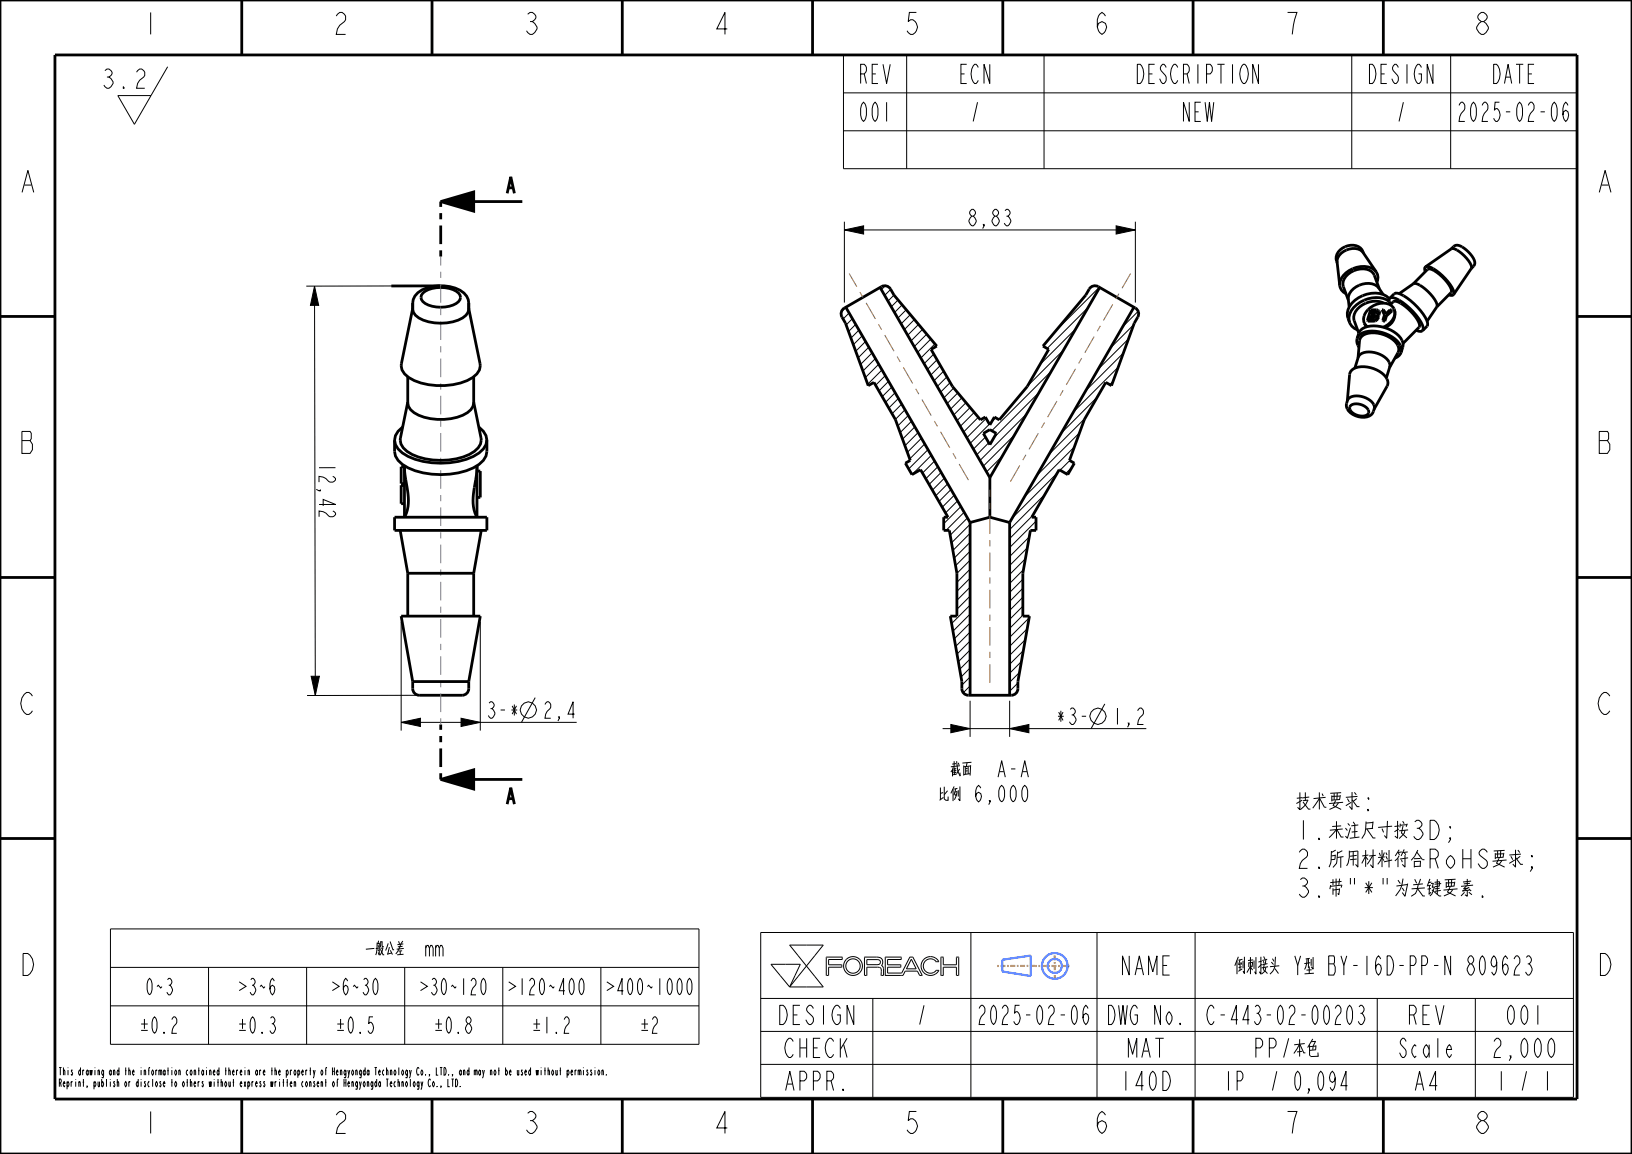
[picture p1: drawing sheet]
<svg xmlns="http://www.w3.org/2000/svg" width="297mm" height="210mm" viewBox="0 0 297 210" stroke-linecap="round" stroke-linejoin="round" font-family="sans-serif">
<g fill="none" stroke="#000" stroke-width=".18">
<path d="M19.1 12.9l.4-.3a.82 .82 0 0 1 .9 .8l-.6 .6a1.58 1.58 0 0 1 .8 1.2 1.2 1.2 0 0 1-1.1 .9l-.6-.6M19.5 14h.3M22.4 15.8l.2 .3h-.2zM24.9 13.1l.5-.5h.4l.5 .5a1.35 1.35 0 0 1-.9 1.5l-.4 .6-.1 .9h1.4M30.5 12.1l-6 10.5-3.1-5.2h6.1M153.5 10h133.5v20.7h-133.5zM153.5 16.9h133.5M165 10v20.7M190 10v20.7M246 10v20.7M264 10v20.7M153.5 23.8h133.5"/>
<path d="M57.2 52.1l.2 74.5M57.2 52.1l.8 3.5h-1.5zM79.8 52l-24.1 .1M153.7 41.8l3.5-.7v1.5zM153.7 40.3v14.8M153.7 41.8h52.9M153.9 55.9l-.8 .8M154.5 57l-1.1 1.1M155.1 58l-1.1 1.1M155.7 59l-1.3 1.3M161.1 52l-.7 .7M162.1 52.7l-1.1 1.1"/>
<path d="M162.7 53.7l-1.1 1.1M163.4 54.6l-1.2 1.2M164.2 55.5l-1.4 1.4M164.9 56.4l-1.5 1.5M165.7 57.3l-1.7 1.6M166.4 58.1l-1.8 1.9M167.2 59l-2 2M167.9 59.9l-2.1 2.1M195.8 59.8l-6.6 6.6M198 55.9l-7.4 7.5M200.1 52.3l-8 7.9M203.1 41.1l3.5 .7-3.5 .8z"/>
<path d="M206.3 59.1l-4.2 4.2M206.6 40.3v14.8M207.1 56.7l-2.8 2.8M156.3 60.1l-1.4 1.4M156.9 61.1l-1.6 1.6M157.5 62.1l-1.8 1.8M158.1 63.2l-1.9 1.9M158.7 64.2l-2.1 2.1M159.3 65.2l-2.3 2.3M159.9 66.3l-2.4 2.4M160.5 67.3l-2.6 2.6M161.1 68.4l-1.7 1.7"/>
<path d="M161.7 69.4l-1.8 1.7M162.3 70.4l-1.8 1.8M162.9 71.5l-1.8 1.7M163.5 72.5l-1.8 1.8M164.1 73.5l-1.8 1.8M164.7 74.6l-1.8 1.7M165.3 75.6l-1.9 1.9M165.9 76.6l-2.1 2.1M166.5 77.7l-2.3 2.2M167.1 78.7l-2.4 2.4M167.7 79.7l-2.6 2.6M168.7 60.8l-2.3 2.3"/>
<path d="M169.4 61.7l-2.4 2.4M169.9 64.4l-1.7 1.8M170.1 62.6l-2.5 2.6M170.5 65.5l-1.7 1.7M171.1 66.5l-1.7 1.8M171.7 67.5l-1.7 1.8M172.3 68.6l-1.7 1.7M172.9 69.6l-1.7 1.8M173.6 70.6l-1.8 1.8M174.3 71.5l-1.9 1.9M175.1 72.4l-2.1 2.1M175.8 73.3l-2.2 2.2"/>
<path d="M176.5 74.2l-2.3 2.3M177.3 75l-2.5 2.6M178 75.9l-2.6 2.7M179.3 79.5l-2.2 2.2M179.5 76.1l-3.6 3.6M180.1 77.2l-3.6 3.5M181.2 76l-.8 .8M184.6 79.1l-5.7 5.7M186.9 75.3l-8.6 8.5M189.1 71.4l-8.2 8.2M191.3 67.5l-10.8 10.9M193.6 63.7l-6.6 6.5"/>
<path d="M196.5 78.8l-7.8 7.7M197.5 76.1l-6.6 6.6M199.7 72.3l-6.6 6.5M202.6 69.4l-.6 .6M203.5 66.8l-8.1 8.1M204.4 64.2l-6.8 6.9M205.4 61.7l-5.6 5.5M164.8 84.3h.1M168.3 80.8l-2.7 2.7M168.9 81.8l-3.5 3.5M169.5 82.9l-3.5 3.5M170.1 83.9l-2.2 2.2"/>
<path d="M170.7 84.9l-2.2 2.2M171.3 86l-2.2 2.2M171.9 87l-2.2 2.2M172.5 88l-2.2 2.2M173.1 89.1l-2.2 2.2M173.7 90.1l-2.2 2.2M174.3 91.1l-2.2 2.2M174.9 92.2l-3.2 3.1M175.5 93.2l-3.3 3.3M176.1 94.3l-3.2 3.1M176.5 97l-3.1 3.2M176.5 95.4l-3.3 3.4"/>
<path d="M176.5 98.7l-2.8 2.9M179.9 80.6l-2.2 2.2M180.2 86.9h-.1M182.4 83l-2.9 2.9M187 99.7l-3.3 3.2M187.3 97.7l-3.6 3.6M187.9 93.8l-4.2 4.2M188.5 94.8l-4.8 4.8M188.5 96.5h.1M190.2 89.9l-6.5 6.5M192.4 86.1l-8.2 8.2M194.7 83.8l-1.8 1.8"/>
<path d="M195.1 85l-1.1 1.2M195.5 81.3l-9.1 9.1M73 113.1v19.9M87.4 113.1v19.9M176.5 113.4l-2.8 2.9M176.5 116.6l-2.3 2.4M176.5 101.9l-2.4 2.4M176.5 103.6l-2.4 2.4M176.5 105.2l-2.4 2.4M176.5 106.8l-2.4 2.4M176.5 108.5l-2.4 2.4M176.5 111.7l-3.1 3.2"/>
<path d="M176.5 119.9l-1.8 1.9M176.5 100.3l-2.6 2.6M176.5 115l-2.6 2.6M176.5 118.3l-2.1 2.1M176.5 110.1l-3.3 3.4M186.1 105.4l-2.4 2.4M186.1 107l-2.4 2.4M186.1 108.7l-2.4 2.4M186.1 110.3l-2.4 2.4M186.1 112l-2.4 2.4M186.2 118.4l-2.5 2.5M186.3 103.7l-2.6 2.5"/>
<path d="M186.6 116.4l-2.9 2.9M186.6 101.7l-2.9 2.8M186.9 114.4l-3.2 3.2M187.3 112.4l-3.6 3.6M56.6 123.1h1.5l-.7 3.5zM73 131.5l3.5-.8v1.5zM73 131.5h32M79.2 126.5l-23.3 .1M83.9 130.7l3.5 .8-3.5 .7zM97.4 127l-2.5 4.5M171.5 132.6h37.1M173 131.8l3.5 .8-3.5 .7z"/>
<path d="M176.5 121.6l-1.6 1.6M176.5 123.2l-1.5 1.5M176.5 124.8l-1.2 1.3M176.5 127.5v6.6M176.5 126.5h.1M183.7 132.6l3.5-.8v1.5zM183.7 127.5v6.6M185.2 124.3l-1.5 1.5M185.5 122.4l-1.8 1.8M185.9 120.4l-2.2 2.1M201.1 128.1l-2.5 4.5M20.1 169h107.1v21h-107.1z"/>
<path d="M20.1 176h107.1M37.9 176v14M55.8 176v14M73.6 176v14M78.1 172.5l.3-.5h.2l.2 .5v1.5M91.5 176v14M109.3 176v14M138.4 169.7h147.9v30h-147.9zM140.3 175.5h5.3l-1.9 4.1zM143.7 172h6.1l-3 3.8zM146.8 175.8l3 3.8h-6.1M146.8 175.8l-3.1 3.8"/>
<path d="M150.8 177.5v-1.5h2.4v-.4h-2.4v-1h2.4l.1-.4h-2.9v3.3h.4M157.8 174.6l2.1 .1 .3 .1v.4l-.4 .3h-2zM157.8 177.5v-1.5h1.9l.4 .1 .2 .2 .1 1.2h.4M160.8 177.5v-1.3l-.4-.5 .2-.6-.2-.7-.7-.2h-2.3l-.1 3.3h.5M164.3 177.5h.1M165.9 174.6l.8 1.7h-1.7zM166.1 174.2h-.5l-1.5 2.9h-2.6v-1.1h2.4v-.4h-2.4v-1h2.5v-.4h-2.9v3.3h3.2M166.1 174.2h.1M166.1 174.2l1.7 3.3h-.4l-.4-.8h-2.3l-.4 .8M170.4 175l-.7-.5h-.8l-.6 .5-.3 .8 .3 .8 .6 .4h.8l.7-.4M170.4 176.6h.1M170.4 175h.1"/>
<path d="M170.4 176.6h.4M170.4 175h.5l-.4-.5-.5-.3-.7-.1-.7 .1-.5 .4-.3 .5-.2 .5 .1 .7 .5 .8 1 .4 1-.2 .7-.7M170.8 176.6h.1M171.2 174.2h.5v1.4h2.4v-1.4h.4v3.3h-.4v-1.5h-2.4v1.5h-.5zM176.7 169.7v30M199.6 169.7v30M217.5 169.7v30M20.1 183h107.1M57 194.7l.2 .8-.2 .6M57.4 194.7l-.2 .8M58.4 197.1l.2-.3 .1 1M58.6 194.7a.68 .68 0 0 1 0 1 .68 .68 0 0 1 0-1z"/>
<path d="M59.1 196.9h.3M59.2 194.8h.2M59.3 196.4v1.4M59.5 194.4l-.1-.1-.1 .2v1.2M60.7 196.8a.68 .68 0 0 1 0 1 .68 .68 0 0 1 0-1zM61.3 196.9h.2M61.6 196.5l-.1-.1-.1 .2v1.2M82.9 196.4h.2a1.23 1.23 0 0 1 0 1.4h-.2zM83.7 197.6l.1 .2zM107.7 194.8l-.1-.1-.1 .1a.52 .52 0 0 1 0 .9l-.1-.3M108.3 194.3v.1M108.3 194.7v1"/>
<path d="M109 194.7a.68 .68 0 0 1 0 1 .68 .68 0 0 1 0-1zM109.5 195l.2-.3 .1 1M109.5 194.7v1M110.3 195.5l.1 .2zM138.4 181.7h147.9M138.4 187.7h147.9M138.4 193.7h147.9M158.8 181.7v18M250.6 181.7v18M268.5 181.7v18"/>
<circle cx="96.1" cy="129.2" r="1.47"/>
<circle cx="199.8" cy="130.3" r="1.47"/>
<circle cx="155.2" cy="175.8" r="1.31"/>
<circle cx="155.2" cy="175.8" r="1.71"/>
</g>
<path d="M80.2 36.7l6-1.8v3.5zM57.2 52.1l.8 3.5h-1.5zM153.7 41.8l3.5-.7v1.5zM203.1 41.1l3.5 .7-3.5 .8zM56.6 123.1h1.5l-.7 3.5zM73 131.5l3.5-.8v1.5zM83.9 130.7l3.5 .8-3.5 .7zM173 131.8l3.5 .8-3.5 .7zM183.7 132.6l3.5-.8v1.5zM80.2 141.8l6-1.7v3.5z" fill="#000"/>
<g fill="none" stroke="#000" stroke-width=".51">
<path d="M0 0h297v210h-297zM10 10h277v190h-277zM44 .1v10M78.6 .1v10M113.2 .1v10M147.9 .1v10M182.5 .1v10M217.1 .1v10M251.7 .1v10M80.2 36.7l6-1.8v3.5zM80.2 36.7h14.9M0 57.6h10"/>
<path d="M75.1 56.3a3.2 3.2 0 0 1 2.6-3.9 7.7 7.7 0 0 1 6.7 .9 3.1 3.1 0 0 1 .9 3M77 53.3a5.7 5.7 0 0 1 6.4 0 1.13 1.13 0 0 1-.4 1.9 5.9 5.9 0 0 1-6-.3 1.03 1.03 0 0 1 0-1.6zM80.3 52h-9.1M153.4 56.3l7-4.1a1.2 1.2 0 0 1 1.7 .4l.6 1.1 7.8 9.3-1.1 .6 3.9 6.7 5.1 6.1 .9-.5 .8 1.4 .9-1.4 .9 .5 5-6.1 3.9-6.7-1-.6 7.8-9.3 .6-1.1a1.2 1.2 0 0 1 1.7-.4l6.7 3.9a1.2 1.2 0 0 1 .5 1.6l-.7 1.1-4.1 11.4-1.1-.6-3.9 6.7-2.7 7.5 .9 .5-1.2 2.1-1.5-.9-5 8.6h.7v2.4h-1l-1.4 7.8v7.8h1.2l-2.1 11.9v1.3a1.2 1.2 0 0 1-1.2 1.2h-7.8a1.2 1.2 0 0 1-1.2-1.2v-1.3l-2.1-11.9h1.2v-7.8l-1.3-7.8h-1.1v-2.4h.8l-5-8.6-1.5 .9-1.2-2.1 .9-.5-2.8-7.5-3.9-6.7-1 .6-4.1-11.4-.7-1.1a1.2 1.2 0 0 1 .2-1.4zM153.9 55.9l22.6 39.2M160.2 52.3l19.9 34.6M200.1 52.3l-20 34.6M206.4 55.9l-22.7 39.2M248 45.8a2.44 2.44 0 0 0-3.7-.7 2.08 2.08 0 0 0-1.1 2.4M248.8 58.3l.1 .2h1.1M248.8 58.3h1.2M249.4 57.4l-.2 .6h1l.3-.3"/>
<path d="M249.4 57.4l.1 .2M249.4 57.4h.9M249.5 57.6l-.2 .4M249.5 57.6h.8M249.6 56.6l.1 .2M249.6 56.6h.9M249.6 56.6l-.1 .6 1-.1 .2-.2-.1-.2M249.7 56.8h.9M249.7 56.8l-.1 .4M250 58.3v.2M250.2 58.2l.1 .2M250.2 58.2l-.2 .1"/>
<path d="M250.3 57.4v.2M250.3 57.4l.1 .1M250.3 58.4l-.3 .1M250.3 57.6h.2M250.4 57.5l.1 .2M250.4 57.5l.1 .1M250.4 58.1l.1 .2M250.4 58.1l-.2 .1M250.5 56.6l.1 .2M250.5 56.6l.1 .1M250.5 58.3l-.2 .1M250.6 57.9l.1 .2"/>
<path d="M250.6 57.9l-.2 .2M250.6 56.7l.1 .1h-.1M250.7 57.3h-.1l.1 .2M250.7 57.3l.1 .2M250.7 57.8l.1 .2M250.7 57.8l-.1 .1M250.7 58.1l-.2 .2M250.7 57.5l.1 .3M250.7 57.5v.1M250.7 57.6v.2M250.7 57.6l.1 .2M250.8 57.5h-.1"/>
<path d="M250.8 58l-.1 .1M250.8 57.8v.2M250.9 57.1l.1 .2M250.9 57.1l-.2 .2M250.9 57l.1 .2M250.9 57v.1M251 57.3l-.2 .2M251 56.7l.1 .3M251 56.7l-.3-.3h-1.3l-.6 1.9M251 56.7v.1M251 56.8l.1 .2M251 56.8l-.1 .2"/>
<path d="M251 57.2v.1M251.1 57l-.1 .2M251.7 58.3v.2h.3M251.7 58.3h.2M251.8 56.4l.1 .2M251.8 56.4h-.3l.5 .9-.3 1M251.8 56.4l.3 .7 .9-.7h.2M251.8 55.2a4 4 0 0 0-5.4 2.4l.1 .8 .8 2.2M251.9 58.3l.1 .2M252.2 57.3l-.3 1M252.2 57.3l.1 .2M252.3 57.5l-.3 1"/>
<path d="M253 55.5l.6-.6a1.67 1.67 0 0 1 1.7 .6 7.7 7.7 0 0 1 3 3.7l-.1 .4-2.9 2.9M253.2 56.4l-1 .9M253.2 56.4l.1 .2-1 .9M264.5 44.9l.4-.3a3.4 3.4 0 0 1 2.7 1.6l.3 .4a1.41 1.41 0 0 1 .3 1.8M287 57.6h10M245.1 73.4a2.29 2.29 0 0 0 2.1 2.4 2.19 2.19 0 0 0 2.7-.9M245.9 73.7a2.43 2.43 0 0 1 3.2 1.2v.2a1.43 1.43 0 0 1-2 .5 1.57 1.57 0 0 1-1.5-1.5zM73.6 84.9h-.6v3.1h.6M73.6 88.3h-.6v3.4h.6M73.6 84.7v.4M86.8 85.7h.6v4.8h-.6M86.8 84.7v.4"/>
<path d="M176.5 95.1v31.4M180.1 94.1l-3.6 1M180.1 94.1l3.6 1M180.1 86.9v7.2M180.1 80.9l1.2-2-1.2-.7-1.1 .7 1.1 2M183.7 95.1v31.4M0 105.1h10M287 105.1h10M75.1 125.3a1.2 1.2 0 0 0 1.2 1.2h7.8a1.2 1.2 0 0 0 1.2-1.2M0 152.6h10M80.2 141.8l6-1.7v3.5zM80.2 141.8h14.9"/>
<path d="M287 152.6h10M44 200.1v10M78.6 200.1v10M113.2 200.1v10M147.9 200.1v10M182.5 200.1v10M217.1 200.1v10M251.7 200.1v10"/>
</g>
<g fill="none" stroke="#36f" stroke-width=".38">
<path d="M187.6 173.9v3.7l-5.2-.8v-2.1l5.2-.8"/>
<circle cx="192" cy="175.8" r="2.34"/>
<circle cx="192" cy="175.8" r="1.29"/>
</g>
<path d="M181.5 175.8h6.8M191.9 173.3l.1 5M194.6 175.8h-6.2" fill="none" stroke="#c66" stroke-width=".38" stroke-dasharray=".3 .3 .9 .3" stroke-linecap="butt"/>
<path d="M80.2 46.7v-10M80.2 141.8v-10" fill="none" stroke="#000" stroke-width=".51" stroke-dasharray="1.1 1.1 3.4 1.1" stroke-linecap="butt"/>
<path d="M80.2 131.8v-85.1" fill="none" stroke="#7c7c85" stroke-width=".18" stroke-dasharray="1.1 1.1 3.4 1.1" stroke-linecap="butt"/>
<!-- layer: 02___PRT_ALL_AXES -->
<path d="M176.2 87.4l-21.7-37.6M183.9 87.6l21.8-37.8M180.1 124.3v-35.2" fill="none" stroke="#963" stroke-width=".18" stroke-dasharray="1.1 1.1 3.4 1.1" stroke-dashoffset="2.3" stroke-linecap="butt"/>
<g fill="none" stroke="#000" stroke-width=".51">
<path d="M75.1 56.1l-2.1 10.1a2.42 2.42 0 0 0 1.4 2.5 12.1 12.1 0 0 0 11.6 0 2.42 2.42 0 0 0 1.4-2.5l-2.1-10.1M75.1 55.1a2.49 2.49 0 0 0 1.9 3.2 8.3 8.3 0 0 0 7.8-.9l.4-.6 .1-1.7M243.2 47.5l.1 .3M243.8 52a1.87 1.87 0 0 0 1.1 1.5M245.6 58.7a2.35 2.35 0 0 0 1.5 1.4M248 45.8l.1 .3M248.3 58.8l.4 .7M248.3 58.8l.5 .6M250.5 49.5a3.8 3.8 0 0 0-5-.3 3 3 0 0 0-1.7 2.8M250.5 49.5a1.84 1.84 0 0 1 .1 1.9M250.5 49.5l-2.5-3.6a2.95 2.95 0 0 0-4.5 1l-.2 .8 .5 4.3M251 52.6l-.9-2.5a2.73 2.73 0 0 0-3.7-.8 2.53 2.53 0 0 0-1.9 2.9l.9 2.4"/>
<path d="M251.7 53.6a3.3 3.3 0 0 0-5.4-1.1 2.85 2.85 0 0 0-.8 3.4M252.8 54.8l.3 .6M252.8 54.8a5.2 5.2 0 0 0-7.2 2.3l-.1 .7 .1 .9M252.8 54.4a4.1 4.1 0 0 0-4.8-.6 4 4 0 0 0-2.8 3.7l.4 1.2M252.9 54.3l.8-.8a1.65 1.65 0 0 1 1.7 .3 10.7 10.7 0 0 1 4.4 5l-.1 .6-.8 .8M252.9 54.3l-.1 .5M252.9 54.3a.97 .97 0 0 1 1.2 0 10.5 10.5 0 0 1 4.9 5.3l-.1 .6M253.7 56.2l.1 .1M253.7 56.2a2.69 2.69 0 0 0-3.7-.6 2.66 2.66 0 0 0-1.7 3.2M253.7 56.2h.1M253.8 56.3a2.86 2.86 0 0 1-2.1 3.2M253.8 56.3a2.6 2.6 0 0 1-1.8 3.3"/>
<path d="M254.6 53.4l2.6-1.8a2.49 2.49 0 0 1 2.2 1l1.7 1.9a1.49 1.49 0 0 1 .4 1.3l-1.8 2.7M257.2 51.6l2.6-2.6a1.14 1.14 0 0 1 1.2 .3 7.1 7.1 0 0 1 3.2 3.7l-.1 .2-2.6 2.7M259.4 48.6a.67 .67 0 0 0 0 .8M259.4 48.6a2.96 2.96 0 0 1 2.5 1.1 6.4 6.4 0 0 1 2.7 3.8l-.1 .1M259.4 48.6l4.7-3.3a2.13 2.13 0 0 1 1.9 .8l1.3 1.4a1.65 1.65 0 0 1 .5 1.3M264.5 53.6a.69 .69 0 0 1-.8 .1M264.5 44.9l-.4 .4M267.8 48.8l-3.3 4.8M268.2 48.4l-.4 .5M73.3 77.7a3.2 3.2 0 0 0-1.5 2.4M74.2 73.2l-1.3 6.5a2.4 2.4 0 0 0 1.2 2.4 12.3 12.3 0 0 0 12.2 0 2.4 2.4 0 0 0 1.2-2.4l-1.3-6.5M74.2 68.5v4.8a2.78 2.78 0 0 0 2 2.3 10.4 10.4 0 0 0 8.9-.5l.6-.5 .4-.6 .1-.7v-4.8"/>
<path d="M87.1 77.7a3.2 3.2 0 0 1 1.5 2.4M245.1 73.4a1.52 1.52 0 0 1 1.8-1.4 3.4 3.4 0 0 1 3.2 1.9l-.2 1M246.6 67l.6-2a2.07 2.07 0 0 1 2.4-.9 3.9 3.9 0 0 1 3.3 2.1v.6l-.6 2M247 61.6a2.94 2.94 0 0 1 3.3-1.3 5.4 5.4 0 0 1 4.7 3v.8M247 61.6v.1a1.83 1.83 0 0 0 .3 1.5M247 61.6a2.58 2.58 0 0 1 3-2.3 6.1 6.1 0 0 1 5.1 2.6l.2 .4a2.96 2.96 0 0 1-.3 1.8M247.1 65.1l.3-3.1a1.9 1.9 0 0 1 2.2-1.4 5.4 5.4 0 0 1 4.8 2.3 1.38 1.38 0 0 1 0 1.3l-1.5 2.7M252.4 70.3a1.85 1.85 0 0 0-.9-2.4 5.3 5.3 0 0 0-5.1-.8 1.35 1.35 0 0 0-.8 1.1l-.4 4.8M252.4 70.3l-2.3 4.2M255 64.1a1.8 1.8 0 0 1-1.2 1.1M257.7 60.1a1.28 1.28 0 0 0 1.2 .1M71.8 80.1v2.1a3.7 3.7 0 0 0 2.5 2.9 15 15 0 0 0 11.8 0 3.7 3.7 0 0 0 2.5-2.9v-2.1"/>
<path d="M71.8 80.1a3.7 3.7 0 0 0 2.5 3 15 15 0 0 0 11.8 0 3.7 3.7 0 0 0 2.5-3M71.8 94.1h16.8v2.4h-16.8zM72.8 96.5l1.4 7.8M73.6 84.7v9.4a7.4 7.4 0 0 0 .5-5.4l-.5-3.6M86.8 84.7v9.4a7.4 7.4 0 0 1-.5-5.4l.5-3.6M87.6 96.5l-1.4 7.8M74.2 104.3h12M74.2 104.3v7.8M86.2 104.3v7.8M75.1 124h10.2M75.1 124v1.3M75.1 124l-2.1-11.9h14.4l-2.1 11.9"/>
<path d="M85.3 124v1.3"/>
</g>
<g font-size="5.2">
<text x="26.1" y="6.3">1</text>
<text x="60.7" y="6.3">2</text>
<text x="95.4" y="6.3">3</text>
<text x="130" y="6.3">4</text>
<text x="164.6" y="6.3">5</text>
<text x="199.2" y="6.3">6</text>
<text x="233.9" y="6.3">7</text>
<text x="268.5" y="6.3">8</text>
<text x="3.8" y="35">A</text>
<text x="290.8" y="35">A</text>
<text x="3.8" y="82.5">B</text>
<text x="290.8" y="82.5">B</text>
<text x="3.8" y="130">C</text>
<text x="290.8" y="130">C</text>
<text x="3.8" y="177.5">D</text>
<text x="290.8" y="177.5">D</text>
<text x="26.1" y="206.3">1</text>
<text x="60.7" y="206.3">2</text>
<text x="95.4" y="206.3">3</text>
<text x="130" y="206.3">4</text>
<text x="164.6" y="206.3">5</text>
<text x="199.2" y="206.3">6</text>
<text x="233.9" y="206.3">7</text>
<text x="268.5" y="206.3">8</text>
</g>
<g font-size="4.6">
<text x="156.3" y="15.2">REV</text>
<text x="174.6" y="15.2">ECN</text>
<text x="207.3" y="15.2">DESCRIPTION</text>
<text x="249.1" y="15.2">DESIGN</text>
<text x="271.6" y="15.2">DATE</text>
<text x="156.3" y="22.1">001</text>
<text x="176.5" y="22.1">/</text>
<text x="215.1" y="22.1">NEW</text>
<text x="254" y="22.1">/</text>
<text x="265.7" y="22.1">2025-02-06</text>
<text x="235.7" y="147.5">技术要求:</text>
<text x="235.7" y="152.8">1.未注尺寸按3D;</text>
<text x="235.7" y="158">2.所用材料符合RoHS要求;</text>
<text x="235.7" y="163.3">3.带&quot;*&quot;为关键要素.</text>
<text x="204" y="177.4">NAME</text>
<text x="221.7" y="177.4">倒刺接头 Y型 BY-16D-PP-N 809623</text>
<text x="141.8" y="186.4">DESIGN</text>
<text x="166.8" y="186.4">/</text>
<text x="178.4" y="186.4">2025-02-06</text>
<text x="201.7" y="186.4">DWG No.</text>
<text x="220.4" y="186.4">C-443-02-00203</text>
<text x="256.2" y="186.4">REV</text>
<text x="274" y="186.4">001</text>
<text x="143" y="192.4">CHECK</text>
<text x="205.2" y="192.4">MAT</text>
<text x="228.1" y="192.4">PP</text>
<text x="230.8" y="192.4">/本色</text>
<text x="254.7" y="192.4">Scale</text>
<text x="271.7" y="192.4">2,000</text>
<text x="143" y="198.4">APPR.</text>
<text x="204" y="198.4">140D</text>
<text x="222.7" y="198.4">IP</text>
<text x="230.9" y="198.4">/ 0,094</text>
<text x="257.3" y="198.4">A4</text>
<text x="272.2" y="198.4">1</text>
<text x="276.4" y="198.4">/ 1</text>
</g>
<g font-size="3.9">
<text x="91.9" y="35.2">A</text>
<text x="175.9" y="41.1">8,83</text>
<text x="58" y="84.1" transform="rotate(90 58 84.1)">12,42</text>
<text x="88.4" y="130.7">3-*</text>
<text x="98.7" y="130.7">2,4</text>
<text x="192" y="131.8">*3-</text>
<text x="202.3" y="131.8">1,2</text>
<text x="169.5" y="141.4">截面</text>
<text x="181.7" y="141.4">A-A</text>
<text x="91.9" y="146.3">A</text>
<text x="167.3" y="145.9">比例 6,000</text>
<text x="63.6" y="174">一般公差</text>
<text x="80.3" y="174">mm</text>
<text x="26.5" y="181">0~3</text>
<text x="42.7" y="181">＞3~6</text>
<text x="59.7" y="181">＞6~30</text>
<text x="75.9" y="181">＞30~120</text>
<text x="92.1" y="181">＞120~400</text>
<text x="109.9" y="181">＞400~1000</text>
<text x="24.8" y="188">±0.2</text>
<text x="42.7" y="188">±0.3</text>
<text x="60.5" y="188">±0.5</text>
<text x="78.4" y="188">±0.8</text>
<text x="96.2" y="188">±1.2</text>
<text x="115.8" y="188">±2</text>
</g>
<g font-size="1.8">
<text x="10.6" y="195.7">This drawing and the information contained therein are the property of</text>
<text x="10.6" y="197.8">Reprint, publish or disclose to others without express written consent of</text>
<text x="60.3" y="195.7">Hengyongda Technology Co., LTD., and may not be used without permission.</text>
<text x="62.4" y="197.8">Hengyongda Technology Co., LTD.</text>
</g>
</svg>
